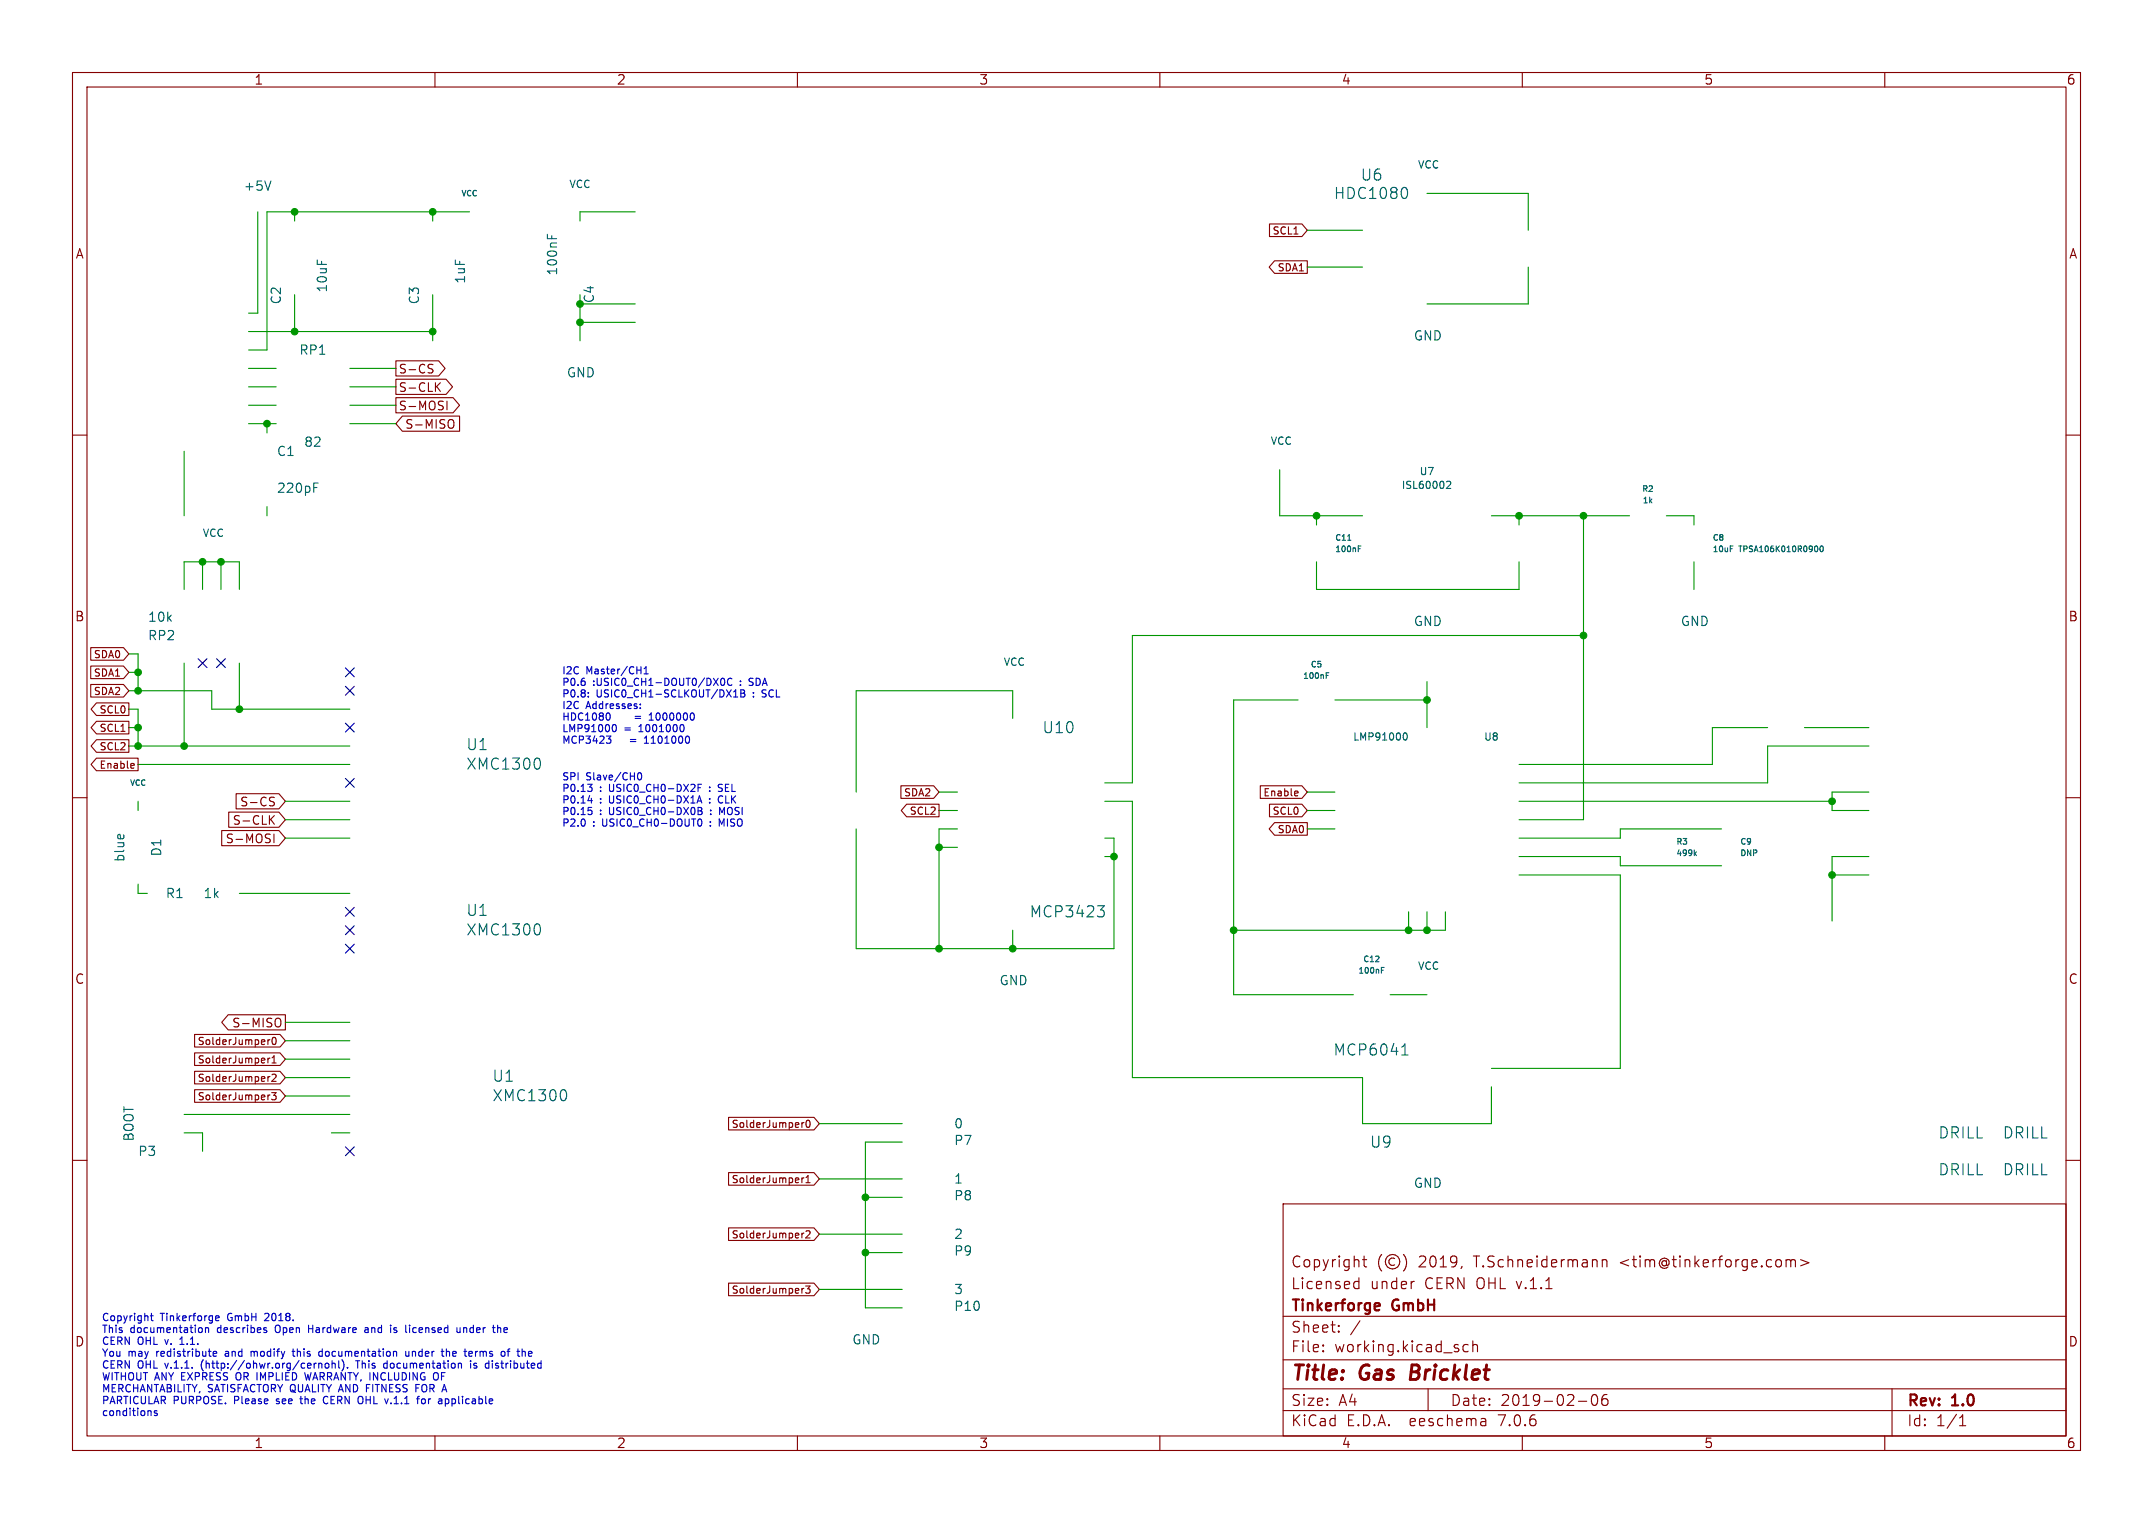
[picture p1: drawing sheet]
<svg xmlns="http://www.w3.org/2000/svg" width="297mm" height="210mm" viewBox="0 0 297 210" stroke-linecap="round" stroke-linejoin="round" font-family="sans-serif">
<g fill="none" stroke="#840000" stroke-width=".15">
<path d="M10 10h277v190h-277zM12 12h273v186h-273zM60 10v2M110 10v2M160 10v2M210 10v2M260 10v2M175.1 30.9h4.5l.7 .9-.7 .8h-4.5zM175.8 36h4.5v1.7h-4.5l-.7-.9zM10 60h2M54.6 49.8h5.9l.9 1-.9 1h-5.9zM54.6 52.3h6.9l.9 1-.9 1.1h-6.9z"/>
<path d="M54.6 54.8h7.9l.9 1.1-.9 1h-7.9zM55.5 57.4h7.9v2.1h-7.9l-.9-1.1zM59.3 50.8l.3 .1 .1 .3-.2 .2h-.3M59.3 50.2l.4 .1M60.2 53.3l.6 .7M60.8 52.8l-.7 .7M61.7 55.3v1.2M62.1 57.9a.4 .4 0 0 1 .5 .4v.4a.4 .4 0 0 1-.5 .3M285 60h2M12.5 94.4h4.5l.8 .9-.8 .8h-4.5zM12.5 89.3h4.5l.8 .9-.8 .8h-4.5zM12.5 91.8h4.5l.8 .9-.8 .9h-4.5z"/>
<path d="M13.3 96.9h4.5v1.8h-4.5l-.7-.9zM13.3 99.5h4.5v1.7h-4.5l-.7-.9zM10 110h2M13.3 104.5h5.7v1.8h-5.7l-.7-.9zM13.3 102h4.5v1.7h-4.5l-.7-.8zM18.2 105.3h.3v.2l-.5 .1M18.5 105.9h-.3M30.6 114.5h7.9l.9 1.1-.9 1h-7.9zM31.6 112h6.9l.9 1-.9 1.1h-6.9zM32.6 109.4h5.9l.9 1.1-.9 1h-5.9zM37.3 113l.5 .7M37.4 110.5l.3 .1 .1 .3-.2 .2h-.3"/>
<path d="M37.4 109.9l.4 .1M37.8 115v1.2M37.8 112.5l-.6 .6M124.3 108.4h4.5l.7 .8-.7 .9h-4.5zM125.1 110.9h4.4v1.7h-4.4l-.8-.8zM173.9 108.4h5.7l.7 .8-.7 .9h-5.7zM175.1 110.9h4.5l.7 .9-.7 .8h-4.5zM175.8 113.4h4.5v1.8h-4.5l-.7-.9zM178.7 109.1h.3l.1 .2-.5 .1M179 109.7h-.3M285 110h2M31.5 139.9h7.9v2.1h-7.9l-.9-1z"/>
<path d="M10 160h2M26.8 145.2h11.8l.8 .9-.8 .8h-11.8zM26.8 142.6h11.8l.8 .9-.8 .9h-11.8zM26.8 147.7h11.8l.8 .9-.8 .9h-11.8zM26.8 150.3h11.8l.8 .8-.8 .9h-11.8zM37 143.4v.6M37 145.9v.7M37 148.5v.6M37 151v.7M37.2 145.9l-.2 .2M37.2 143.4l-.2 .2M37.2 148.5l-.2 .1"/>
<path d="M37.2 151l-.2 .2M37.5 150.7h.6l-.3 .3 .2 .1v.5l-.1 .1-.4-.1M37.5 145.9l.3-.3v1M37.5 146.6h.6M37.5 148.2l.4-.1 .2 .3-.6 .7h.6M37.7 143.1l.1-.1a.53 .53 0 0 1 .3 .5 .53 .53 0 0 1-.3 .5 .66 .66 0 0 1-.1-.9zM38.2 140.4a.4 .4 0 0 1 .5 .4v.4a.4 .4 0 0 1-.5 .4M100.5 154.1h11.8l.7 .8-.7 .9h-11.8zM110.6 154.8v.7M110.9 154.8l-.3 .2M111.3 154.5h.1a.53 .53 0 0 1 .4 .5 .53 .53 0 0 1-.4 .5 .66 .66 0 0 1-.1-1zM285 160h2"/>
<path d="M100.5 176.9h11.8l.7 .9-.7 .9h-11.8zM100.5 161.7h11.8l.7 .9-.7 .8h-11.8zM100.5 169.3h11.8l.7 .9-.7 .8h-11.8zM110.6 162.4v.7M110.6 170v.7M110.6 177.7v.6M110.9 177.7l-.3 .1M110.9 162.4l-.3 .2M110.9 170l-.3 .2M111.1 177.3h.7l-.4 .4 .3 .1v.4l-.1 .1-.5-.1M111.2 169.8l.4-.1 .2 .3-.7 .7h.7M111.2 163.1h.6"/>
<path d="M111.2 162.4l.3-.3v1M177 166h108v32h-108zM186.9 177.6l.1 .1 .5-.1M186.9 176.8l.1-.1 .5 .1M187.5 176.2v1.5M188 173.7h.5M188.2 173.2v1.3v.1l.3 .1M190.6 173a1.72 1.72 0 0 0 0 2.3M192.4 173.6a.52 .52 0 0 0-.8 .4 .52 .52 0 0 0 .8 .4M193.6 173a1.72 1.72 0 0 1 0 2.3M195 176.7h.1M201.7 174.6l-.2 .3"/>
<path d="M221 173.8a.37 .37 0 0 1 .7 .1v.8M221 173.7v1M246.4 173.8a.37 .37 0 0 1 .6 .1M246.4 173.7v1M247 173.9l.2-.2 .4 .1 .1 .9M247 173.9v.8M248.4 173.7l1.1 .4-1.1 .5M60 198v2M110 198v2M160 198v2M177 194.5h108M177 191.5h108"/>
<path d="M177 187.5h108M177 181.5h108M182.5 186.3h.1l-.1 .1M182.5 186.3v.1M182.5 185.5v.1M182.5 185.5h.1l-.1 .1M184.7 183.6v.1M184.7 183.6h-.1l.1 .1M184.7 182.8v.1M184.7 182.8h-.1l.1 .1M187.6 182.1l-1.3 2M197 191.5v3"/>
<path d="M202.5 185.5l-.4-.1-.3 .3v.4l.2 .2 .1 .1 .4-.1M203.2 185.5a.37 .37 0 0 1 .6 .1v.8M203.2 184.9v1.5M204.9 195.7l.1 .9M205 196.5l-.2 .1M205 196h-.2M210 198v2M217.7 193.2h1.2M219.7 192.4a.36 .36 0 0 1 .3-.1 .36 .36 0 0 1 .3 .3 .77 .77 0 0 1-.4 1.2 .91 .91 0 0 1-.2-1.4zM221.7 192.3a.59 .59 0 0 0-.7 .6v.6l.1 .2 .4 .1 .2-.1 .1-.5-.1-.3h-.5l-.2 .3M260 198v2M261 191.5v6.5"/>
<path d="M270.3 196.6h.9M270.3 195.5l.4-.4v1.5"/>
<circle cx="192.1" cy="174" r="1"/>
</g>
<path d="M194.8 188.2l-.3 2h.8" fill="none" stroke="#840000" stroke-width=".4"/>
<path d="M190.1 179.7l.2 .1v.2l-.7 .2M190.3 180.6l-.2 .1" fill="none" stroke="#840000" stroke-width=".3"/>
<g fill="none" stroke="#0000c2" stroke-width=".15">
<path d="M81.2 95.5v.1M81.2 96v.1M83.9 98.3a.62 .62 0 0 1 0 1M84.6 100l.1-.1a.53 .53 0 0 1 .3 .5 .53 .53 0 0 1-.3 .5l-.1-.1M87.6 98.8h.8M87.6 99.1h.8M88.3 97.6v.1M88.3 97.1v.1M88.8 92.9h.6M88.8 92.2l.3-.3v1M89.6 98.6l.2-.3v1M89.6 99.3h.5"/>
<path d="M94.1 99.9a.62 .62 0 0 1 0 1M99.4 93.9l.1-.3 .1-.1a.53 .53 0 0 1 .4 .5 .53 .53 0 0 1-.4 .5l-.1-.1-.1-.3M101 93.6a.47 .47 0 0 0-.7 .4 .47 .47 0 0 0 .5 .5l.2-.1M101.2 96.1h.6M101.2 95.4l.3-.3v1M102.2 95.1v1l.5-.1 .1-.2-.3-.2M102.2 95.6h.3M102.5 95.1l.2 .2-.2 .3M103.3 94.5h.2M103.4 93.6l-.1 .1 .1 .3M105.1 96.1h.2M105.2 95.2l-.1 .1 .1 .2"/>
<path d="M81.1 110.4h.6M81.2 111.3h.4M81.5 108.5l.2 .2v.2l-.2 .2M81.5 111.7l.2 .2v.2l-.2 .2M81.6 110.1v.6M81.7 108.1l-.4 .4M84.3 101.5l-.4 .4 .3 .1 .1 .3-.2 .2h-.3M87 102h.7M87 102.3h.7M88 106.6h.2a.53 .53 0 0 1 .3 .4 .53 .53 0 0 1-.3 .5l-.2-.1-.1-.2zM88.9 102.5h.6M88.9 101.8l.3-.3v1"/>
<path d="M96.2 110.7l.3-1 .3 1M96.2 110.4h.5M96.3 108.6h.3M96.3 111.3l.5 .1v.2l-.2 .2M96.3 111.8h.3M96.4 113l.1-.1a.53 .53 0 0 1 .3 .5 .53 .53 0 0 1-.3 .5h-.1M96.6 111.8l.3 .2-.1 .2-.5 .1M96.8 108.1h-.5v1M97.9 109v.1M97.9 108.5v.1M97.9 110.1v.1M97.9 110.6v.1"/>
<path d="M98 113.8v.1M98 113.3v.1M98 112.2v.1M98 111.7v.1M99.1 109.1h.4M99.4 109.7a.53 .53 0 0 0-.3 .5 .53 .53 0 0 0 .3 .5M99.5 108.1h-.2l-.2 .2 .1 .3 .3 .1M99.6 113.6l-.4-.7v1M99.6 112l-.3-.7v1M20.7 194.5l.1 .2v.5M20.7 181.4h.4M20.9 181.1v.9l.2 .1"/>
<path d="M21.7 194.6l-.3-.1-.1 .2v.1l.4 .1v.2h-.4M24.8 185.4h.6M25 184.5l-.2 .2M27.6 183.1h.2l.1 .2v.4h-.3M27.8 187.9v.7M28.3 183.2l.2-.1h.2l.1 .6M28.3 183.1v.6M29.4 186.7l.5-.1-.1-.2-.2-.1-.2 .2 .1 .5h.3M29.7 181.6l.2-.2h.2l.1 .2v.1l-.5 .1M29.7 182l.2 .1h.3M31.1 186.7v.3M32.6 189.4v.7"/>
<path d="M34.6 186.3v.7M34.9 186.3l-.3 .1M36.6 181.1l-.1 .1M36.7 183.4l.1 .2-.1 .1M36.7 183.1h.1M37.1 181.5l-.6 .6h.6M38 182.9v.7M38.1 193.5l.1 .1M38.2 192.9v.3M40.3 186.3h.4M40.4 186v.9l.3 .1M41.4 192.9h.3"/>
<path d="M41.5 192.5v.9l.2 .2M42 189.3l.3 1 .2-.7 .2 .7M42.6 182.7v1M42.6 183.2h.5M44 186.8l.2 .2h.3M44 188v.7M44 188.1l.1-.1h.3v.7M44.5 186.4l-.3-.1-.2 .2M44.5 186v1M44.8 192.6a.5 .5 0 0 0-.2 .6 .5 .5 0 0 0 .6 .3M44.9 188h.3l.2 .2v.3l-.2 .2-.3-.1-.1-.1zM45.8 188.1l.2-.1h.2v.7"/>
<path d="M45.8 187.6v1.1M46.7 187.6v.9l.2 .2M47.2 187.5a1.19 1.19 0 0 1 0 1.5M47.9 188.6v.1M49.3 187.6v1.1M49.9 192.6a.72 .72 0 0 1 0 .9M50.4 183.1h.3l.1 .6M50.5 191.4h.4M50.8 183.3l-.3 .1-.2 .1 .2 .2h.3M53 188.6l.1 .1 .3-.1M53.4 188h-.3l-.1 .1M53.4 187.6v1.1"/>
<path d="M54.3 183.7h.4M54.7 183.1h-.2l-.2 .1 .1 .2 .3 .1M56 186.3v.7h.3l.1-.1M56.4 186.3v.7M56.5 182.7v.1M56.9 186.3v.7M57 183.1l-.1 .2 .1 .4M57 186.3l-.1 .1M57.4 191.4h.3M58.2 192.9h.3l.2 .2v.3l-.2 .2-.3-.1-.1-.1zM60.3 189.3a.72 .72 0 0 1 0 .9M61.4 192.9h.3l.2 .2-.1 .4h-.4"/>
<path d="M61.6 186.4l.1-.1 .3 .1v.6M61.6 186v1M63 183.1l.1 .6h.2h.2M63.5 183.1v.6M63.5 188l.2 .1v.6M64 183.1v.6M64.3 183.1h-.2l-.1 .1M64.9 187.6v.1M64.9 188v.7M65 186.3l.2 .3-.5 .1M65.1 187h-.1M65.4 188.6h.3"/>
<path d="M65.6 186.3v.7M65.6 186.4v.1M65.7 188h-.2l-.1 .1v.2l.3 .1M67.9 187.6v.1M67.9 188v.7M68.8 183.1l.3 .1v.5M69.6 183.1v.6M70 186.3h.3M70 183.3l-.5 .1M70.3 186l-.2 .1v.9M72.9 187h.4M72.9 186.4l.3-.1 .2 .3-.5 .1"/>
</g>
<g fill="none" stroke="#009600" stroke-width=".15">
<path d="M35.6 29.2v14h-1.3M40.6 29.2v1.3M59.7 29.2v1.3M64.8 29.2h-28v19.1h-2.5M87.6 29.2h-7.6v1.3M180.3 31.8h7.7M180.3 36.8h7.7M196.8 26.7h14v5.1M210.8 36.8v5.1h-14M34.3 45.7h25.4M34.3 58.4h3.8M34.3 53.3h3.8"/>
<path d="M34.3 55.9h3.8M34.3 50.8h3.8M36.8 58.4v1.3M40.6 40.6v5.1M48.3 58.4h6.3M48.3 53.3h6.3M48.3 55.9h6.3M48.3 50.8h6.3M59.7 40.6v6.4M80 40.6v6.4M80 44.5h7.6M80 41.9h7.6"/>
<path d="M25.4 62.2v8.9M27.9 77.5v3.8M30.5 77.5v3.8M36.8 69.9v1.2M176.5 64.8v6.3h11.5M181.6 77.5v3.8h27.9v-3.8M181.6 71.1v1.3M205.7 71.1h19.1M209.5 71.1v1.3M218.4 71.1v41.9h-8.9M229.9 71.1h3.8v1.3M233.7 77.5v3.8"/>
<path d="M17.8 92.7h1.2M17.8 90.2h1.2v5.1M17.8 97.8h1.2v5.1M17.8 95.3h11.4v2.5h19.1M25.4 81.3v-3.8h7.6v3.8M25.4 91.4v11.5M33 91.4v6.4M139.7 99.1v-3.8h-21.6v13.9M179.1 96.5h-8.9v40.7h16.5M184.1 96.5h12.7M196.8 94v6.3M218.4 87.6h-62.2v20.4h-3.8"/>
<path d="M17.8 102.9h30.5M17.8 100.3h1.2M19 110.5v1.3M19 105.4h29.3M39.4 115.6h8.9M39.4 110.5h8.9M39.4 113h8.9M118.1 114.3v16.5h35.6v-15.2h-1.3M129.5 109.2h2.6M129.5 111.8h2.6M129.5 116.8h2.6M132.1 114.3h-2.6v16.5"/>
<path d="M152.4 110.5h3.8v38.1h31.8v6.3h17.7v-5M152.4 118.1h1.3M180.3 109.2h3.8M180.3 111.8h3.8M180.3 114.3h3.8M209.5 118.1h14v1.3h14M209.5 110.5h43.2M237.5 114.3h-14v1.3h-14M243.8 100.3h-7.6v5.1h-26.7M248.9 100.3h8.9M257.8 102.9h-14v5.1h-34.3M257.8 109.2h-5.1v2.6h5.1"/>
<path d="M257.8 118.1h-5.1v8.9M19 121.9v1.3h1.3M33 123.2h15.3M139.7 128.3v2.5M191.8 137.2h5M194.3 125.7v2.6M196.8 125.7v2.6M199.4 125.7v2.6h-29.2M209.5 120.7h14v26.6h-17.8M252.7 120.7h5.1M25.4 153.7h22.9M25.4 156.2h2.5v2.6"/>
<path d="M39.4 141h8.9M39.4 143.5h8.9M39.4 151.1h8.9M39.4 146.1h8.9M39.4 148.6h8.9M45.7 156.2h2.6M113 154.9h11.5M124.5 157.5h-5.1v22.8h5.1M113 162.6h11.5M113 170.2h11.5M113 177.8h11.5M119.4 165.1h5.1"/>
<path d="M119.4 172.7h5.1"/>
</g>
<g fill="none" stroke="#000084" stroke-width=".15">
<path d="M27.3 90.8l1.2 1.2M28.5 90.8l-1.2 1.2M29.9 90.8l1.2 1.2M31.1 90.8l-1.2 1.2M47.7 94.6l1.2 1.3M47.7 99.7l1.2 1.2M47.7 92.1l1.2 1.2M48.9 94.6l-1.2 1.3M48.9 99.7l-1.2 1.2M48.9 92.1l-1.2 1.2M47.7 107.3l1.2 1.3M48.9 107.3l-1.2 1.3"/>
<path d="M47.7 127.7l1.2 1.2M47.7 125.1l1.2 1.2M47.7 130.2l1.2 1.2M48.9 127.7l-1.2 1.2M48.9 125.1l-1.2 1.2M48.9 130.2l-1.2 1.2M47.7 158.1l1.2 1.3M48.9 158.1l-1.2 1.3"/>
</g>
<g fill="none" stroke="#006464" stroke-width=".15">
<path d="M37.4 25l-.4 1.2M75.5 32.3v.6M76.1 32.5v.4M193.8 25.8a.95 .95 0 0 1 0 1.6M43.3 67.2h.4M43.3 66.6h.6M185.9 74.5h.5M187.4 75.7h.2M187.4 75.3h.3M199.6 66.5l.3-.1 .2 .2-.6 .8h.6M238.7 75.3h.4M250.7 75.4v.5"/>
<path d="M251.2 75.3a.42 .42 0 0 1 .3 .4 .42 .42 0 0 1-.3 .4 .52 .52 0 0 1 0-.8zM182.9 93.1h.3M182.9 92.8h.4M16.3 115.1h.2l.2 .6M74.3 104.6a1.14 1.14 0 0 1 0 1.4M193.6 101.2l.2-.1a.53 .53 0 0 1 .3 .5 .53 .53 0 0 1-.3 .5l-.2-.2M233.8 117.7l.2 .3M234 117.5l-.3 .3M74.3 127.5a1.14 1.14 0 0 1 0 1.3M151.4 124.9h.9l-.5 .6M152 125.5l.3 .3v.3l-.3 .3M190.6 133.8h.2"/>
<path d="M190.6 133.4h.3M77.9 150.3a1.14 1.14 0 0 1 0 1.4M193.4 145.5h.8M193.5 144.3l.3-.3v1.5"/>
</g>
<g fill="#009600" stroke="#009600" stroke-width=".15">
<circle cx="19" cy="92.7" r=".46"/>
<circle cx="36.8" cy="58.4" r=".46"/>
<circle cx="30.5" cy="77.5" r=".46"/>
<circle cx="27.9" cy="77.5" r=".46"/>
<circle cx="40.6" cy="45.7" r=".46"/>
<circle cx="33" cy="97.8" r=".46"/>
<circle cx="19" cy="102.9" r=".46"/>
<circle cx="19" cy="100.3" r=".46"/>
<circle cx="19" cy="95.3" r=".46"/>
<circle cx="25.4" cy="102.9" r=".46"/>
<circle cx="59.7" cy="45.7" r=".46"/>
<circle cx="80" cy="41.9" r=".46"/>
<circle cx="80" cy="44.5" r=".46"/>
<circle cx="59.7" cy="29.2" r=".46"/>
<circle cx="40.6" cy="29.2" r=".46"/>
<circle cx="139.7" cy="130.8" r=".46"/>
<circle cx="129.5" cy="130.8" r=".46"/>
<circle cx="119.4" cy="172.7" r=".46"/>
<circle cx="129.5" cy="116.8" r=".46"/>
<circle cx="119.4" cy="165.1" r=".46"/>
<circle cx="153.7" cy="118.1" r=".46"/>
<circle cx="170.2" cy="128.3" r=".46"/>
<circle cx="218.4" cy="71.1" r=".46"/>
<circle cx="218.4" cy="87.6" r=".46"/>
<circle cx="196.8" cy="96.5" r=".46"/>
<circle cx="209.5" cy="71.1" r=".46"/>
<circle cx="181.6" cy="71.1" r=".46"/>
<circle cx="252.7" cy="120.7" r=".46"/>
<circle cx="252.7" cy="110.5" r=".46"/>
<circle cx="196.8" cy="128.3" r=".46"/>
<circle cx="194.3" cy="128.3" r=".46"/>
</g>
<g font-size="2.8" fill="#840000">
<text x="178" y="190.9">Title:</text>
<text x="187.7" y="190.9">Gas</text>
<text x="195.4" y="190.9">Bricklet</text>
</g>
<g font-size="2.1" fill="#006464">
<text x="183.9" y="27.7">HDC1080</text>
<text x="187.6" y="25.1">U6</text>
<text x="143.7" y="101.3">U10</text>
<text x="64.2" y="103.7">U1</text>
<text x="64.2" y="106.3">XMC1300</text>
<text x="64.2" y="126.5">U1</text>
<text x="64.2" y="129.2">XMC1300</text>
<text x="141.9" y="126.7">MCP3423</text>
<text x="67.8" y="149.4">U1</text>
<text x="183.9" y="145.8">MCP6041</text>
<text x="67.8" y="152.1">XMC1300</text>
<text x="188.9" y="158.5">U9</text>
<text x="267.3" y="157.2">DRILL</text>
<text x="276.2" y="157.2">DRILL</text>
<text x="267.3" y="162.3">DRILL</text>
<text x="276.2" y="162.3">DRILL</text>
</g>
<g font-size="2.1" fill="#840000">
<text x="178" y="178">Licensed</text>
<text x="178" y="175">Copyright</text>
<text x="189" y="178">under</text>
<text x="195.7" y="175">2019,</text>
<text x="196.6" y="178">CERN OHL v.1.1</text>
<text x="203.5" y="175">T.Schneidermann</text>
<text x="223.7" y="175">&lt;tim@tinkerforge.com&gt;</text>
<text x="178" y="184">Sheet:</text>
<text x="178" y="181.2">Tinkerforge</text>
<text x="192.2" y="181.2">GmbH</text>
<text x="178" y="186.7">File:</text>
<text x="184.1" y="186.7">working.kicad_sch</text>
<text x="178" y="196.9">KiCad</text>
<text x="178" y="194.1">Size:</text>
<text x="184.7" y="194.1">A4</text>
<text x="185.7" y="196.9">E.D.A.</text>
<text x="194.6" y="196.9">eeschema</text>
<text x="200" y="194.1">Date:</text>
<text x="207" y="196.9">7.0.6</text>
<text x="207" y="194.1">2019-02-06</text>
<text x="263" y="194.3">Rev:</text>
<text x="263" y="196.9">Id:</text>
<text x="267.1" y="196.9">1/1</text>
<text x="269.4" y="194.3">1.0</text>
</g>
<g font-size="1.8" fill="#840000">
<text x="35" y="11.9">1</text>
<text x="85" y="11.9">2</text>
<text x="135" y="11.9">3</text>
<text x="185" y="11.9">4</text>
<text x="235" y="11.9">5</text>
<text x="285" y="11.9">6</text>
<text x="10.3" y="35.9">A</text>
<text x="285.3" y="35.9">A</text>
<text x="10.3" y="85.9">B</text>
<text x="285.3" y="85.9">B</text>
<text x="10.3" y="135.9">C</text>
<text x="285.3" y="135.9">C</text>
<text x="10.3" y="185.9">D</text>
<text x="285.3" y="185.9">D</text>
<text x="35" y="199.9">1</text>
<text x="85" y="199.9">2</text>
<text x="135" y="199.9">3</text>
<text x="185" y="199.9">4</text>
<text x="235" y="199.9">5</text>
<text x="285" y="199.9">6</text>
</g>
<g font-size="1.8" fill="#006464">
<text x="33.5" y="26.5">+5V</text>
<text x="45.3" y="40.4" transform="rotate(-90 45.3 40.4)">10uF</text>
<text x="64.4" y="39.2" transform="rotate(-90 64.4 39.2)">1uF</text>
<text x="77.1" y="38.1" transform="rotate(-90 77.1 38.1)">100nF</text>
<text x="82.1" y="41.9" transform="rotate(-90 82.1 41.9)">C4</text>
<text x="39" y="42.1" transform="rotate(-90 39 42.1)">C2</text>
<text x="58" y="42.1" transform="rotate(-90 58 42.1)">C3</text>
<text x="194.9" y="47.2">GND</text>
<text x="41.2" y="49.1">RP1</text>
<text x="78.1" y="52.2">GND</text>
<text x="38.1" y="63.1">C1</text>
<text x="41.9" y="61.8">82</text>
<text x="38.1" y="68.2">220pF</text>
<text x="20.3" y="88.5">RP2</text>
<text x="20.3" y="86">10k</text>
<text x="194.9" y="86.5">GND</text>
<text x="231.8" y="86.5">GND</text>
<text x="17.4" y="119" transform="rotate(-90 17.4 119)">blue</text>
<text x="22.5" y="118.2" transform="rotate(-90 22.5 118.2)">D1</text>
<text x="22.8" y="124.1">R1</text>
<text x="28" y="124.1">1k</text>
<text x="137.8" y="136.1">GND</text>
<text x="131.5" y="155.8">0</text>
<text x="18.6" y="157.5" transform="rotate(-90 18.6 157.5)">BOOT</text>
<text x="19" y="159.6">P3</text>
<text x="131.5" y="158.1">P7</text>
<text x="131.5" y="165.7">P8</text>
<text x="131.5" y="163.4">1</text>
<text x="194.9" y="164">GND</text>
<text x="131.5" y="173.4">P9</text>
<text x="131.5" y="171">2</text>
<text x="131.5" y="178.7">3</text>
<text x="117.5" y="185.6">GND</text>
<text x="131.5" y="181">P10</text>
</g>
<g font-size="1.7" fill="#840000">
<text x="54.9" y="51.7">S-CS</text>
<text x="54.9" y="54.3">S-CLK</text>
<text x="54.9" y="56.8">S-MOSI</text>
<text x="55.8" y="59.3">S-MISO</text>
<text x="32" y="113.9">S-CLK</text>
<text x="33" y="111.4">S-CS</text>
<text x="31" y="116.5">S-MOSI</text>
<text x="31.9" y="141.9">S-MISO</text>
</g>
<g font-size="1.4" fill="#006464">
<text x="195.5" y="23.4">VCC</text>
<text x="78.4" y="26.1">VCC</text>
<text x="175.2" y="61.5">VCC</text>
<text x="195.7" y="65.7">U7</text>
<text x="193.3" y="67.6">ISL60002</text>
<text x="27.9" y="74.2">VCC</text>
<text x="138.3" y="92">VCC</text>
<text x="186.5" y="102.3">LMP91000</text>
<text x="204.6" y="102.3">U8</text>
<text x="195.5" y="133.9">VCC</text>
</g>
<g font-size="1.4" fill="#840000">
<text x="175.4" y="32.5">SCL1</text>
<text x="176.1" y="37.6">SDA1</text>
<text x="12.8" y="91">SDA0</text>
<text x="12.8" y="93.5">SDA1</text>
<text x="12.8" y="96">SDA2</text>
<text x="13.6" y="98.6">SCL0</text>
<text x="13.6" y="101.1">SCL1</text>
<text x="13.6" y="106.2">Enable</text>
<text x="13.6" y="103.7">SCL2</text>
<text x="124.6" y="110">SDA2</text>
<text x="125.4" y="112.6">SCL2</text>
<text x="174.1" y="110">Enable</text>
<text x="175.4" y="112.6">SCL0</text>
<text x="176.1" y="115.1">SDA0</text>
<text x="27.1" y="146.8">SolderJumper1</text>
<text x="27.1" y="144.3">SolderJumper0</text>
<text x="27.1" y="149.4">SolderJumper2</text>
<text x="27.1" y="151.9">SolderJumper3</text>
<text x="100.8" y="155.7">SolderJumper0</text>
<text x="100.8" y="163.4">SolderJumper1</text>
<text x="100.8" y="171">SolderJumper2</text>
<text x="100.8" y="178.6">SolderJumper3</text>
</g>
<g font-size="1.4" fill="#0000c2">
<text x="77.5" y="93.1">I2C</text>
<text x="77.5" y="94.6">P0.6</text>
<text x="80.9" y="93.1">Master/CH1</text>
<text x="81.8" y="94.6">:USIC0_CH1-DOUT0/DX0C</text>
<text x="102.3" y="94.6">:</text>
<text x="103.8" y="94.6">SDA</text>
<text x="77.5" y="96.2">P0.8:</text>
<text x="77.5" y="97.8">I2C</text>
<text x="77.5" y="99.4">HDC1080</text>
<text x="77.5" y="101">LMP91000</text>
<text x="80.9" y="97.8">Addresses:</text>
<text x="82.3" y="96.2">USIC0_CH1-SCLKOUT/DX1B</text>
<text x="86.1" y="101">=</text>
<text x="88.4" y="101">1001000</text>
<text x="90.6" y="99.4">1000000</text>
<text x="104.1" y="96.2">:</text>
<text x="105.6" y="96.2">SCL</text>
<text x="77.5" y="107.7">SPI</text>
<text x="77.5" y="102.6">MCP3423</text>
<text x="80.9" y="107.7">Slave/CH0</text>
<text x="89.6" y="102.6">1101000</text>
<text x="77.5" y="109.3">P0.13</text>
<text x="77.5" y="110.9">P0.14</text>
<text x="77.5" y="112.5">P0.15</text>
<text x="82.8" y="109.3">:</text>
<text x="82.8" y="110.9">:</text>
<text x="82.8" y="112.5">:</text>
<text x="84.3" y="109.3">USIC0_CH0-DX2F</text>
<text x="84.3" y="110.9">USIC0_CH0-DX1A</text>
<text x="84.3" y="112.5">USIC0_CH0-DX0B</text>
<text x="99.8" y="109.3">SEL</text>
<text x="99.8" y="110.9">CLK</text>
<text x="100" y="112.5">MOSI</text>
<text x="77.5" y="114.1">P2.0</text>
<text x="81.8" y="114.1">:</text>
<text x="83.3" y="114.1">USIC0_CH0-DOUT0</text>
<text x="99.9" y="114.1">MISO</text>
<text x="14" y="182.2">Copyright</text>
<text x="14" y="183.9">This</text>
<text x="14" y="185.5">CERN</text>
<text x="18" y="183.9">documentation</text>
<text x="19" y="185.5">OHL</text>
<text x="22.2" y="182.2">Tinkerforge</text>
<text x="23" y="185.5">v.</text>
<text x="25.3" y="185.5">1.1.</text>
<text x="30.2" y="183.9">describes</text>
<text x="31.6" y="182.2">GmbH</text>
<text x="37" y="182.2">2018.</text>
<text x="38.4" y="183.9">Open</text>
<text x="43.2" y="183.9">Hardware</text>
<text x="51.3" y="183.9">and</text>
<text x="55.1" y="183.9">is</text>
<text x="57.4" y="183.9">licensed</text>
<text x="64.7" y="183.9">under</text>
<text x="70" y="183.9">the</text>
<text x="14" y="187.2">You</text>
<text x="14" y="188.8">CERN</text>
<text x="14" y="190.4">WITHOUT ANY EXPRESS</text>
<text x="17.7" y="187.2">may</text>
<text x="19" y="188.8">OHL</text>
<text x="21.8" y="187.2">redistribute</text>
<text x="23" y="188.8">v.1.1.</text>
<text x="28.2" y="188.8">(http://ohwr.org/cernohl).</text>
<text x="31.5" y="187.2">and</text>
<text x="33" y="190.4">OR IMPLIED</text>
<text x="35.3" y="187.2">modify</text>
<text x="41.4" y="187.2">this</text>
<text x="43.1" y="190.4">WARRANTY, INCLUDING</text>
<text x="45.2" y="187.2">documentation</text>
<text x="49.9" y="188.8">This</text>
<text x="53.9" y="188.8">documentation</text>
<text x="57.4" y="187.2">under</text>
<text x="61.3" y="190.4">OF</text>
<text x="62.7" y="187.2">the</text>
<text x="66.1" y="187.2">terms</text>
<text x="66.1" y="188.8">is</text>
<text x="68.4" y="188.8">distributed</text>
<text x="71.4" y="187.2">of</text>
<text x="14" y="192.1">MERCHANTABILITY,</text>
<text x="14" y="193.7">PARTICULAR</text>
<text x="14" y="195.3">conditions</text>
<text x="23.9" y="193.7">PURPOSE.</text>
<text x="28.7" y="192.1">SATISFACTORY QUALITY AND</text>
<text x="32.5" y="193.7">Please</text>
<text x="38.6" y="193.7">see</text>
<text x="42.2" y="193.7">the</text>
<text x="45.6" y="193.7">CERN</text>
<text x="50.6" y="193.7">OHL</text>
<text x="51.2" y="192.1">FITNESS</text>
<text x="54.6" y="193.7">v.1.1</text>
<text x="58.3" y="192.1">FOR</text>
<text x="59.3" y="193.7">for</text>
<text x="62.5" y="193.7">applicable</text>
</g>
<g font-size="1.1" fill="#006464">
<text x="63.5" y="27.3">VCC</text>
<text x="226.4" y="68">R2</text>
<text x="226.5" y="69.6">1k</text>
<text x="184.1" y="74.8">C11</text>
<text x="184.1" y="76.3">100nF</text>
<text x="236.1" y="74.8">C8</text>
<text x="236.1" y="76.3">10uF</text>
<text x="239.9" y="76.3">TPSA106K010R0900</text>
<text x="179.6" y="93.8">100nF</text>
<text x="180.7" y="92.2">C5</text>
<text x="17.8" y="108.6">VCC</text>
<text x="231.1" y="116.7">R3</text>
<text x="231.1" y="118.2">499k</text>
<text x="239.9" y="116.7">C9</text>
<text x="239.9" y="118.2">DNP</text>
<text x="187.3" y="134.5">100nF</text>
<text x="187.9" y="132.9">C12</text>
</g>
</svg>
